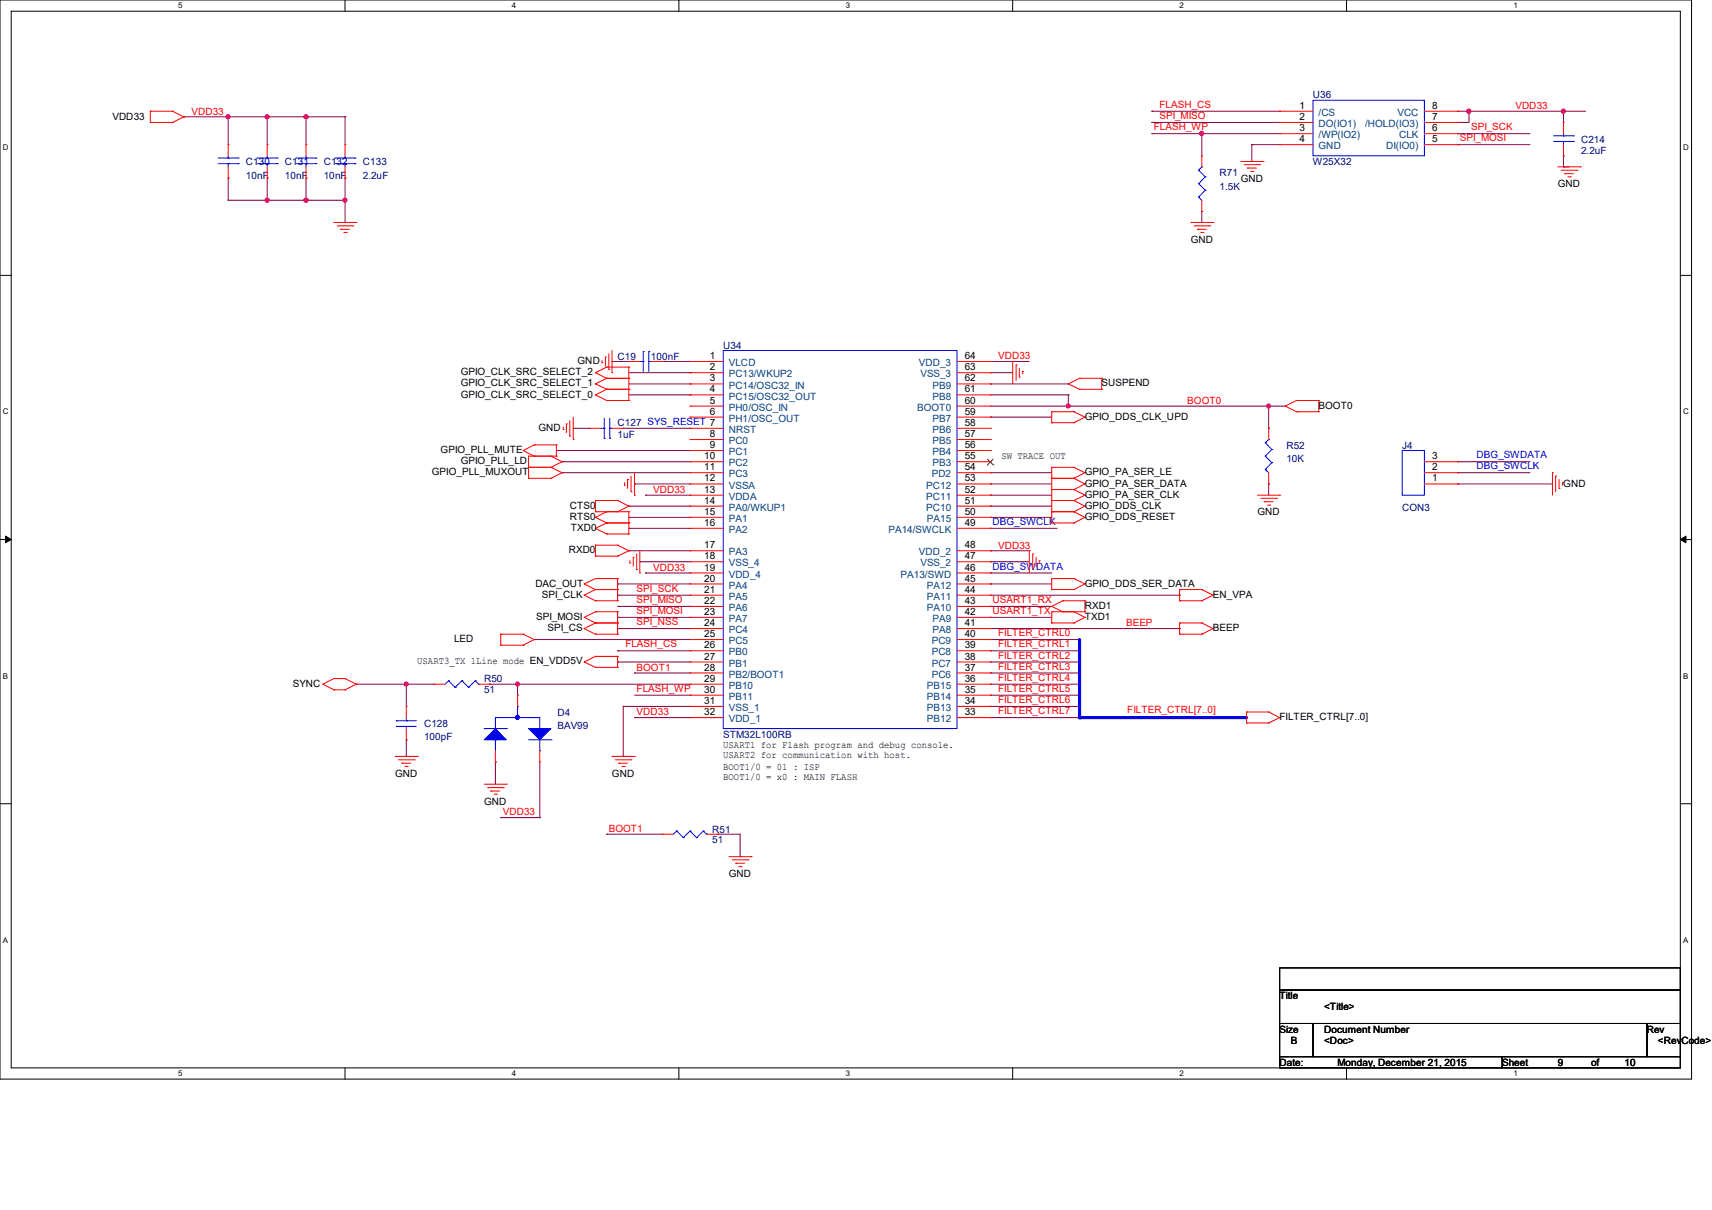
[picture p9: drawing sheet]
<svg xmlns="http://www.w3.org/2000/svg" width="297mm" height="210mm" viewBox="0 0 297 210" stroke-linecap="round" stroke-linejoin="round" font-family="sans-serif">
<path d="M0 0h293.5v187.3h-293.5zM1.9 1.9h289.6v183.4h-289.6z" fill="none" stroke="#000" stroke-width=".17"/>
<g fill="#fff">
<path d="M30.9 .2h.8v1.5h-.8z"/>
<path d="M30.9 185.5h.8v1.6h-.8z"/>
</g>
<path d="M59.9 0v1.9M59.9 185.3v2" fill="none" stroke="#000" stroke-width=".17"/>
<g fill="#fff">
<path d="M88.8 .2h.8v1.5h-.8z"/>
<path d="M88.8 185.5h.8v1.6h-.8z"/>
</g>
<path d="M117.8 0v1.9M117.8 185.3v2" fill="none" stroke="#000" stroke-width=".17"/>
<g fill="#fff">
<path d="M146.7 .2h.8v1.5h-.8z"/>
<path d="M146.7 185.5h.8v1.6h-.8z"/>
</g>
<path d="M175.7 0v1.9M175.7 185.3v2" fill="none" stroke="#000" stroke-width=".17"/>
<g fill="#fff">
<path d="M204.6 .2h.8v1.5h-.8z"/>
<path d="M204.6 185.5h.8v1.6h-.8z"/>
</g>
<path d="M233.6 0v1.9M233.6 185.3v2" fill="none" stroke="#000" stroke-width=".17"/>
<g fill="#fff">
<path d="M262.6 .2h.7v1.5h-.7z"/>
<path d="M262.6 185.5h.7v1.6h-.7z"/>
<path d="M.5 24.8h1v1.6h-1z"/>
<path d="M292 24.8h1v1.6h-1z"/>
<path d="M.5 70.7h1v1.5h-1z"/>
<path d="M292 70.7h1v1.5h-1z"/>
</g>
<path d="M0 47.8h1.9M291.5 47.8h2" fill="none" stroke="#000" stroke-width=".17"/>
<g fill="#fff">
<path d="M.5 116.5h.9v1.6h-.9z"/>
<path d="M292 116.5h.9v1.6h-.9z"/>
</g>
<path d="M0 93.6h1.9M291.5 93.6h2" fill="none" stroke="#000" stroke-width=".17"/>
<path d="M1 93l.9 .6-.9 .6zM291.5 93.6l1-.6v1.2z" fill="#000" stroke="#000" stroke-width=".17"/>
<g fill="#fff">
<path d="M.5 162.4h.9v1.5h-.9z"/>
<path d="M292 162.4h.9v1.5h-.9z"/>
</g>
<path d="M0 139.5h1.9M291.5 139.5h2" fill="none" stroke="#000" stroke-width=".17"/>
<g fill="none" stroke="#800040" stroke-width=".17">
<path d="M31.9 20.3h.1M31.9 20.3h28M39.6 20.3h.1M39.6 30.9h.1M39.6 34.8h.1M39.6 34.8h20.3M39.6 20.3v4.8M39.6 30.9v3.9M46.4 20.3h.1M46.4 30.9h.1M46.4 34.8h.1M46.4 20.3v4.8"/>
<path d="M46.4 30.9v3.9M53.1 20.3h.1M53.1 34.8h.1M53.1 30.9h.1M53.1 20.3v4.8M53.1 30.9v3.9M59.9 20.3h.1M59.9 30.9h.1M59.9 34.8h.1M59.9 20.3v4.8M59.9 30.9v7.7M96.5 78.2h.1"/>
<path d="M96.5 78.2h23.2M99.4 74.3h.1M99.4 74.3h2.9M106.2 62.7h.1M106.2 62.7h2.9M108.1 74.3h.1M108.1 74.3h11.6M114.9 62.7h.1M114.9 62.7h4.8M171.8 62.7h.1M171.8 64.7h.1M171.8 72.4h.1"/>
<path d="M171.8 62.7h6.8M171.8 70.5h13.5M171.8 64.7h3.9M171.8 68.5h13.5M171.8 72.4h10.7M185.3 70.5h.1M185.3 68.5h.1M109.1 89.8h.1M109.1 91.7h.1M109.1 95.6h.1M109.1 87.8h.1M109.1 95.6h10.6"/>
<path d="M109.1 91.7h10.6M109.1 89.8h10.6M109.1 87.8h10.6M110.1 84h.1M110.1 84h9.6M111 97.5h.1M111 97.5h8.7M112 99.4h.1M112 85.9h.1M112 99.4h7.7M112 85.9h7.7M171.8 95.6h.1"/>
<path d="M171.8 97.5h.1M171.8 91.7h.1M171.8 99.4h.1M171.8 82h.1M171.8 84h.1M171.8 85.9h.1M171.8 87.8h.1M171.8 89.8h.1M171.8 82h10.7M171.8 84h10.7M171.8 95.6h6.8M171.8 99.4h10.7"/>
<path d="M171.8 97.5h6.8M171.8 85.9h10.7M171.8 91.7h11.6M171.8 89.8h10.7M171.8 87.8h10.7M252.9 82h.1M252.9 80.1h.1M252.9 84h.1M252.9 82h12.5M252.9 80.1h12.5M252.9 84h16.4M61.8 118.7h.1"/>
<path d="M61.8 118.7h13.5M70.5 118.7h.1M70.5 118.7v3.9M85 118.7h.1M85 118.7h34.7M89.8 118.7h.1M89.8 118.7v1.9M107.1 101.3h.1M107.1 103.3h.1M107.1 107.1h.1M107.1 109.1h.1M107.1 107.1h12.6"/>
<path d="M107.1 101.3h12.6M107.1 103.3h12.6M107.1 109.1h12.6M110.1 116.8h.1M110.1 116.8h9.6M171.8 107.1h.1M171.8 105.2h.1M171.8 101.3h.1M171.8 111h.1M171.8 112.9h.1M171.8 116.8h.1M171.8 114.9h.1"/>
<path d="M171.8 118.7h.1M171.8 116.8h15.5M171.8 107.1h10.7M171.8 105.2h10.7M171.8 118.7h15.5M171.8 101.3h10.7M171.8 111h15.5M171.8 112.9h15.5M171.8 114.9h15.5M70.5 128.4h.1M70.5 128.4v2.9M110.1 124.5h.1"/>
<path d="M110.1 124.5h9.6M171.8 124.5h.1M171.8 122.6h.1M171.8 120.6h.1M171.8 124.5h15.5M171.8 122.6h15.5M171.8 120.6h15.5"/>
</g>
<g fill="#f0f" stroke="#f0f" stroke-width=".17">
<circle cx="46.3" cy="20.3" r=".36"/>
<circle cx="53.1" cy="20.3" r=".37"/>
<circle cx="59.8" cy="34.7" r=".36"/>
<circle cx="53.1" cy="34.7" r=".37"/>
<circle cx="39.6" cy="20.3" r=".36"/>
<circle cx="46.3" cy="34.7" r=".36"/>
<circle cx="185.3" cy="70.5" r=".36"/>
<circle cx="70.5" cy="118.7" r=".36"/>
<circle cx="89.8" cy="118.7" r=".36"/>
</g>
<path d="M187.3 124.5h28.9" fill="none" stroke="#00f" stroke-width=".55"/>
<circle cx="187.3" cy="124.5" r=".28" fill="#00f"/>
<path d="M187.3 111v13.5" fill="none" stroke="#00f" stroke-width=".55"/>
<circle cx="187.3" cy="124.5" r=".28" fill="#00f"/>
<g fill="none" stroke="#800040" stroke-width=".17">
<path d="M199.8 19.3h.1M199.8 19.3h22.2M252.9 19.3h.1M252.9 19.3h22.2M254.8 19.3h.1M254.8 19.3v2h-1.9M271.2 19.3h.1M271.2 19.3v2M199.8 21.3h.1M199.8 23.2h.1M199.8 21.3h22.2M199.8 23.2h22.2"/>
<path d="M208.5 23.2h.1M208.5 36.7h.1M208.5 23.2v3.9M208.5 36.7v1.9M217.2 25.1h.1M217.2 25.1h4.8M217.2 25.1v2.9M252.9 23.2h.1M252.9 21.3h.1M252.9 25.1h.1M252.9 25.1h12.5M252.9 23.2h12.5"/>
<path d="M271.2 27.1h.1M271.2 29h.1M271.2 27.1v1.9M271.2 29h1M109.1 64.7h10.6M109.1 66.6h10.6M109.1 68.5h10.6M119.7 64.7h.1M119.7 66.6h.1M119.7 68.5h.1M171.8 66.6h.1M171.8 66.6h13.5"/>
<path d="M185.3 70.5h.1M185.3 70.5h37.7M185.3 68.5v2M220.1 74.3h.1M220.1 70.5h.1M220.1 70.5v3.8M223 70.5h.1M97.5 82h.1M97.5 80.1h.1M97.5 82h22.2M97.5 80.1h22.2M220.1 84h.1"/>
<path d="M220.1 84v1.9M92.7 111h.1M92.7 111h27M107.1 114.9h.1M107.1 112.9h.1M107.1 114.9h12.6M107.1 105.2h12.6M107.1 112.9h12.6M119.7 105.2h.1M171.8 103.3h32.8M171.8 109.1h32.8M204.6 103.3h.1"/>
<path d="M204.6 109.1h.1M85.9 132.2h.1M85.9 132.2v3.9M93.6 132.2v9.7M108.1 122.6h.1M108.1 131.3h.1M108.1 122.6h11.6M108.1 122.6v8.7M110.1 120.6h9.6M119.7 120.6h.1M86.9 141.9h.1M86.9 141.9h6.7"/>
<path d="M93.6 141.9h.1M105.2 144.8h.1M105.2 144.8h9.7M124.5 144.8h.1M124.5 144.8h3.9v3.9M128.4 148.7h.1"/>
</g>
<g fill="#f0f" stroke="#f0f" stroke-width=".17">
<circle cx="220.1" cy="70.5" r=".36"/>
<circle cx="208.5" cy="23.2" r=".37"/>
<circle cx="271.2" cy="19.3" r=".37"/>
<circle cx="254.8" cy="19.3" r=".38"/>
<circle cx="46.3" cy="20.3" r=".36"/>
<circle cx="53.1" cy="20.3" r=".37"/>
<circle cx="59.8" cy="34.7" r=".36"/>
<circle cx="53.1" cy="34.7" r=".37"/>
<circle cx="39.6" cy="20.3" r=".36"/>
<circle cx="46.3" cy="34.7" r=".36"/>
<circle cx="185.3" cy="70.5" r=".36"/>
<circle cx="70.5" cy="118.7" r=".36"/>
<circle cx="89.8" cy="118.7" r=".36"/>
</g>
<g fill="none" stroke="#f00" stroke-width=".17">
<path d="M26.1 19.3h.1M26.1 19.3h3.8M26.1 19.3v2M29.9 19.3h.1M29.9 19.3l2 1M222 19.3h.1M222 19.3h5.8M247.1 19.3h5.8M252.9 19.3h.1M26.1 21.3h.1M26.1 21.3h3.8M29.9 21.3h.1"/>
<path d="M31.9 20.3h.1M31.9 20.3l-2 1M39.6 25.1h.1M39.6 30.9h.1M39.6 25.1v2M39.6 29v1.9M46.4 25.1h.1M46.4 30.9h.1M46.4 25.1v2M46.4 29v1.9M53.1 25.1h.1M53.1 30.9h.1"/>
<path d="M53.1 25.1v2M53.1 29v1.9M57.9 38.6h3.9M58.5 39.2h2.7M59.1 39.8h.1M59.1 39.8h1.5M59.9 25.1h.1M59.9 30.9h.1M59.9 25.1v2M59.9 29v1.9M61.2 39.2h.1M61.8 38.6h.1"/>
<path d="M206.6 38.6h3.8M207.1 39.2h2.7M207.7 39.8h.1M207.7 39.8h1.6M208.5 36.7h.1M208.5 27.1h.1M208.5 27.1v1.9M208.5 34.8v1.9M209.8 39.2h.1M210.4 38.6h.1M215.3 28h3.8M215.8 28.6h2.7"/>
<path d="M216.4 29.2h.1M216.4 29.2h1.6M217 29.8h.4M217.4 29.8h.1M218.5 28.6h.1M219.1 28h.1M222 23.2h.1M222 21.3h.1M222 25.1h.1M222 21.3h5.8M222 23.2h5.8M222 25.1h5.8"/>
<path d="M247.1 21.3h5.8M247.1 23.2h5.8M247.1 25.1h5.8M252.9 25.1h.1M252.9 23.2h.1M252.9 21.3h.1M270.3 29h3.9M270.8 29.5h2.8M271.2 21.3h.1M271.2 27.1h.1M271.2 21.3v1.9M271.2 25.1v2"/>
<path d="M271.4 30.1h.1M271.4 30.1h1.6M272 30.7h.4M272.4 30.7h.1M273.6 29.5h.1M274.2 29h.1M59.6 40.3h.5M60.1 40.3h.1M208.3 40.3h.4M208.7 40.3h.1M90.8 78.2h.1M90.8 78.2l1.9 1"/>
<path d="M91.7 79.2h.1M91.7 79.2h4.8M91.7 79.2v3.8M92.7 79.2h.1M92.7 77.2h.1M92.7 77.2l-1.9 1M92.7 77.2h3.8M95.6 79.2h.1M95.6 79.2l1.9 .9M96.5 77.2h.1M96.5 79.2h.1M96.5 77.2v2"/>
<path d="M97.7 74.5h.1M97.7 74.1v.4M98.3 73.6h.1M98.3 73.6v1.5M98.8 75.7h.1M98.8 73v2.7M99.4 76.3h.1M99.4 72.4v3.9M102.3 74.3h.1M102.3 74.3h2M103.3 68.5h.1M103.3 66.6h.1"/>
<path d="M103.3 64.7h.1M103.3 68.5l1.9 1M103.3 66.6l1.9 1M103.3 64.7l1.9 1M104.4 62.9h.1M104.4 62.6v.3M105 62h.1M105 62v1.5M105.2 67.6h.1M105.2 69.5h.1M105.2 65.7h.1M105.2 63.7h.1"/>
<path d="M105.2 69.5h3.9M105.2 67.6h3.9M105.2 67.6l-1.9 .9M105.2 65.7h3.9M105.2 65.7l-1.9 .9M105.2 63.7l-1.9 1M105.2 63.7h3.9M105.6 64.1h.1M105.6 61.4v2.7M106.2 64.7h.1M106.2 60.8v3.9M106.2 74.3h1.9"/>
<path d="M108.1 74.3h.1M109.1 69.5h.1M109.1 67.6h.1M109.1 65.7h.1M109.1 63.7h.1M109.1 62.7h.1M109.1 63.7v5.8M109.1 62.7h1.9M112.9 62.7h2M114.9 62.7h.1M119.7 62.7h.1M119.7 64.7h.1"/>
<path d="M119.7 66.6h.1M119.7 68.5h.1M119.7 70.5h.1M119.7 72.4h.1M119.7 74.3h.1M119.7 76.3h.1M119.7 78.2h.1M119.7 62.7h5.8M119.7 64.7h5.8M119.7 66.6h5.8M119.7 68.5h5.8M119.7 70.5h5.8"/>
<path d="M119.7 72.4h5.8M119.7 74.3h5.8M119.7 76.3h5.8M119.7 78.2h5.8M166 62.7h5.8M166 64.7h5.8M166 66.6h5.8M166 68.5h5.8M166 70.5h5.8M166 72.4h5.8M166 74.3h5.8M166 76.3h5.8"/>
<path d="M166 78.2h5.8M171.8 78.2h.1M171.8 76.3h.1M171.8 74.3h.1M171.8 72.4h.1M171.8 70.5h.1M171.8 68.5h.1M171.8 66.6h.1M171.8 64.7h.1M171.8 62.7h.1M175.7 62.7h.1M175.7 62.7v3.9"/>
<path d="M176.3 63.3h.1M176.3 63.3v2.7M176.8 65.4h.1M176.8 63.9v1.5M177.4 64.5h.1M177.4 64.5v.4M182.5 71.5h.1M182.5 73.4h.1M182.5 71.5v1.9M182.5 73.4h3.8M182.5 71.5h3.8M185.3 66.6h.1"/>
<path d="M185.3 66.6l2 1M186.3 73.4h.1M186.3 71.5h.1M186.3 71.5l1.9 .9M187.3 67.6h.1M187.3 65.7h.1M187.3 67.6h3.8M187.3 65.7h3.8M187.3 65.7l-2 .9M188.2 72.4h.1M188.2 72.4l-1.9 1M191.1 65.7h.1"/>
<path d="M191.1 67.6h.1M191.1 65.7v1.9M220.1 74.3h.1M220.1 74.3v2M223 70.5h.1M223 70.5l1.9 1M224.9 71.5h.1M224.9 69.5h.1M224.9 71.5h3.9M224.9 69.5l-1.9 1M224.9 69.5h3.9M228.8 69.5h.1"/>
<path d="M228.8 71.5h.1M228.8 69.5v2M91.7 83h.1M91.7 81.1h.1M91.7 83h3.9M91.7 81.1h3.9M95.6 81.1h.1M95.6 83h.1M95.6 81.1l1.9 .9M97.5 82h.1M97.5 80.1h.1M97.5 82l-1.9 1"/>
<path d="M97.5 80.1l-1.9 1M103.3 91.7h.1M103.3 96.5h.1M103.3 94.6h.1M103.3 88.8h.1M103.3 86.9h.1M103.3 89.8h.1M103.3 91.7l1.9 1M103.3 94.6h3.8M103.3 96.5h3.8M103.3 86.9v1.9M103.3 94.6v1.9"/>
<path d="M103.3 86.9h3.8M103.3 88.8h5.8M103.3 89.8l1.9 1M105.2 92.7h.1M105.2 90.8h.1M105.2 88.8h.1M105.2 92.7h3.9M105.2 90.8l-1.9 .9M105.2 90.8h3.9M105.2 88.8l-1.9 1M107.1 94.6h.1M107.1 96.5h.1"/>
<path d="M107.1 86.9h.1M107.1 88.8h.1M107.1 94.6l2 1M107.1 86.9l2 .9M108.3 84.2h.1M108.3 83.8v.4M108.9 83.2h.1M108.9 83.2v1.6M109.1 90.8h.1M109.1 92.7h.1M109.1 95.6h.1M109.1 87.8h.1"/>
<path d="M109.1 88.8h.1M109.1 88.8v3.9M109.1 95.6l-2 .9M109.1 87.8l-2 1M109.3 97.7h.1M109.3 97.3v.4M109.5 85.3h.1M109.5 82.6v2.7M109.9 96.7h.1M109.9 96.7v1.6M110.1 85.9h.1M110.1 82v3.9"/>
<path d="M110.4 98.8h.1M110.4 96.1v2.7M111 99.4h.1M111 95.6v3.8M119.7 80.1h.1M119.7 82h.1M119.7 84h.1M119.7 85.9h.1M119.7 87.8h.1M119.7 89.8h.1M119.7 91.7h.1M119.7 95.6h.1"/>
<path d="M119.7 97.5h.1M119.7 99.4h.1M119.7 85.9h5.8M119.7 80.1h5.8M119.7 82h5.8M119.7 84h5.8M119.7 87.8h5.8M119.7 89.8h5.8M119.7 91.7h5.8M119.7 95.6h5.8M119.7 97.5h5.8M119.7 99.4h5.8"/>
<path d="M166 85.9h5.8M166 80.1h5.8M166 82h5.8M166 84h5.8M166 87.8h5.8M166 89.8h5.8M166 91.7h5.8M166 95.6h5.8M166 97.5h5.8M166 99.4h5.8M171.8 99.4h.1M171.8 97.5h.1"/>
<path d="M171.8 95.6h.1M171.8 91.7h.1M171.8 89.8h.1M171.8 87.8h.1M171.8 85.9h.1M171.8 84h.1M171.8 82h.1M171.8 80.1h.1M178.6 95.6h.1M178.6 95.6v3.8M179.2 96.1h.1M179.2 96.1v2.7"/>
<path d="M179.7 98.3h.1M179.7 96.7v1.6M180.3 97.3h.1M180.3 97.3v.4M182.5 85h.1M182.5 86.9h.1M182.5 83h.1M182.5 81.1h.1M182.5 88.8h.1M182.5 90.8h.1M182.5 90.8h3.8M182.5 86.9h3.8"/>
<path d="M182.5 88.8h3.8M182.5 81.1v9.7M182.5 85h3.8M182.5 83h3.8M182.5 81.1h3.8M186.3 86.9h.1M186.3 85h.1M186.3 83h.1M186.3 81.1h.1M186.3 90.8h.1M186.3 88.8h.1M186.3 85l1.9 .9"/>
<path d="M186.3 83l1.9 1M186.3 81.1l1.9 .9M186.3 88.8l1.9 1M186.3 86.9l1.9 .9M188.2 85.9h.1M188.2 84h.1M188.2 82h.1M188.2 89.8h.1M188.2 87.8h.1M188.2 85.9l-1.9 1M188.2 84l-1.9 1M188.2 82l-1.9 1"/>
<path d="M188.2 89.8l-1.9 1M188.2 87.8l-1.9 1M218.1 85.9h3.9M218.7 86.5h2.7M219.3 87.1h.1M219.3 87.1h1.6M219.9 87.7h.4M220.1 84h.1M220.1 82v2M220.3 87.7h.1M221.4 86.5h.1M222 85.9h.1"/>
<path d="M247.1 80.1h5.8M247.1 82h5.8M247.1 84h5.8M252.9 84h.1M252.9 82h.1M252.9 80.1h.1M269.3 82h.1M269.3 82v3.9M269.9 82.6h.1M269.9 82.6v2.7M270.5 84.8h.1M270.5 83.2v1.6"/>
<path d="M271.1 83.8h.1M271.1 83.8v.4M56 118.7h.1M56 118.7l1.9 1M57.9 117.8h.1M57.9 119.7h.1M57.9 117.8l-1.9 .9M57.9 117.8h2M57.9 119.7h2M59.9 117.8h.1M59.9 119.7h.1M59.9 117.8l1.9 .9"/>
<path d="M61.8 118.7h.1M61.8 118.7l-1.9 1M75.3 118.7h.1M75.3 118.7h1.9M83 118.7h2M85 118.7h.1M86.9 112h.1M86.9 110.1h.1M86.9 110.1h3.9M86.9 112h3.9M86.9 110.1v1.9M90.8 110.1h.1"/>
<path d="M90.8 112h.1M90.8 110.1l1.9 .9M92.7 111h.1M92.7 111l-1.9 1M101.3 101.3h.1M101.3 103.3h.1M101.3 107.1h.1M101.3 109.1h.1M101.3 114.9h.1M101.3 101.3l2 1M101.3 103.3l2 1M101.3 107.1l2 1"/>
<path d="M101.3 109.1l2 1M101.3 114.9l2 .9M103.3 102.3h.1M103.3 100.4h.1M103.3 104.3h.1M103.3 108.1h.1M103.3 106.2h.1M103.3 110.1h.1M103.3 115.8h.1M103.3 113.9h.1M103.3 106.2h3.8M103.3 108.1h3.8"/>
<path d="M103.3 104.3h3.8M103.3 102.3h3.8M103.3 100.4l-2 .9M103.3 100.4h3.8M103.3 102.3l-2 1M103.3 106.2l-2 .9M103.3 110.1h3.8M103.3 108.1l-2 1M103.3 115.8h3.8M103.3 113.9l-2 1M103.3 113.9h3.8M107.1 100.4h.1"/>
<path d="M107.1 102.3h.1M107.1 104.3h.1M107.1 106.2h.1M107.1 108.1h.1M107.1 110.1h.1M107.1 113.9h.1M107.1 115.8h.1M107.1 100.4v3.9M107.1 106.2v3.9M107.1 113.9v1.9M119.7 101.3h.1M119.7 103.3h.1"/>
<path d="M119.7 105.2h.1M119.7 107.1h.1M119.7 109.1h.1M119.7 111h.1M119.7 112.9h.1M119.7 114.9h.1M119.7 116.8h.1M119.7 118.7h.1M119.7 118.7h5.8M119.7 101.3h5.8M119.7 103.3h5.8M119.7 105.2h5.8"/>
<path d="M119.7 107.1h5.8M119.7 109.1h5.8M119.7 111h5.8M119.7 112.9h5.8M119.7 114.9h5.8M119.7 116.8h5.8M166 118.7h5.8M166 101.3h5.8M166 103.3h5.8M166 105.2h5.8M166 107.1h5.8M166 109.1h5.8"/>
<path d="M166 111h5.8M166 112.9h5.8M166 114.9h5.8M166 116.8h5.8M171.8 118.7h.1M171.8 116.8h.1M171.8 114.9h.1M171.8 112.9h.1M171.8 111h.1M171.8 109.1h.1M171.8 107.1h.1M171.8 105.2h.1"/>
<path d="M171.8 103.3h.1M171.8 101.3h.1M182.5 108.1h.1M182.5 106.2h.1M182.5 105.2h.1M182.5 100.4h.1M182.5 102.3h.1M182.5 106.2h5.7M182.5 108.1h3.8M182.5 100.4v1.9M182.5 106.2v1.9M182.5 105.2l1.9 1"/>
<path d="M182.5 102.3h3.8M182.5 100.4h3.8M184.4 106.2h.1M184.4 104.3h.1M184.4 104.3l-1.9 .9M184.4 104.3h3.8M186.3 106.2h.1M186.3 108.1h.1M186.3 102.3h.1M186.3 100.4h.1M186.3 106.2l1.9 .9M186.3 100.4l1.9 .9"/>
<path d="M188.2 107.1h.1M188.2 104.3h.1M188.2 106.2h.1M188.2 101.3h.1M188.2 107.1l-1.9 1M188.2 104.3v1.9M188.2 101.3l-1.9 1M204.6 104.3h.1M204.6 102.3h.1M204.6 110.1h.1M204.6 108.1h.1M204.6 108.1h3.9"/>
<path d="M204.6 104.3h3.9M204.6 102.3h3.9M204.6 110.1h3.9M204.6 102.3v2M204.6 108.1v2M208.5 102.3h.1M208.5 104.3h.1M208.5 108.1h.1M208.5 110.1h.1M208.5 102.3l1.9 1M208.5 108.1l1.9 1M210.4 103.3h.1"/>
<path d="M210.4 109.1h.1M210.4 103.3l-1.9 1M210.4 109.1l-1.9 1M68.5 131.3h3.9M69.1 131.9h2.7M69.7 132.5h.1M69.7 132.5h1.5M70.3 133h.4M70.5 128.4h.1M70.5 122.6h.1M70.5 122.6v1.9M70.5 126.4v2"/>
<path d="M70.7 133h.1M71.8 131.9h.1M72.4 131.3h.1M84 136.1h3.8M84.6 136.7h2.7M85.1 137.3h.1M85.1 137.3h1.6M85.7 137.8h.4M85.9 132.2h.1M85.9 130.3v1.9M86.1 137.8h.1M87.3 136.7h.1"/>
<path d="M87.8 136.1h.1M89.8 120.6h.1M89.8 120.6v2M93.6 132.2h.1M93.6 130.3v1.9M106.2 131.3h3.9M106.8 131.9h2.7M107.4 132.5h.1M107.4 132.5h1.5M107.9 133h.4M108.3 133h.1M109.5 131.9h.1"/>
<path d="M110.1 131.3h.1M119.7 120.6h.1M119.7 122.6h.1M119.7 124.5h.1M119.7 120.6h5.8M119.7 122.6h5.8M119.7 124.5h5.8M166 120.6h5.8M166 122.6h5.8M166 124.5h5.8M171.8 124.5h.1M171.8 122.6h.1"/>
<path d="M171.8 120.6h.1M216.2 125.5h.1M216.2 123.6h.1M216.2 123.6h3.9M216.2 125.5h3.9M216.2 123.6v1.9M220.1 123.6h.1M220.1 125.5h.1M220.1 123.6l1.9 .9M222 124.5h.1M222 124.5l-1.9 1M114.9 144.8h.1"/>
<path d="M114.9 144.8h1.9M122.6 144.8h1.9M124.5 144.8h.1M126.4 148.7h3.9M127 149.2h2.8M127.6 149.8h.1M127.6 149.8h1.6M128.2 150.4h.4M128.6 150.4h.1M129.8 149.2h.1M130.3 148.7h.1"/>
</g>
<path d="M222 168h69.5v3.8h-69.5zM222 171.8h69.5v5.8h-69.5zM222 177.6h5.8v5.8h-5.8zM227.8 177.6h57.9v5.8h-57.9zM285.7 177.6h5.8v5.8h-5.8zM222 183.4h38.6v1.9h-38.6zM260.6 183.4h30.9v1.9h-30.9z" fill="none" stroke="#000" stroke-width=".17"/>
<g fill="none" stroke="#00f" stroke-width=".17">
<path d="M227.8 17.4h19.3v9.7h-19.3zM37.8 28.4h3.5M37.8 27.4h3.5M39.6 27.4h.1M39.6 28.4h.1M39.6 27.1v.3M39.6 28.4v.6M41.3 28.4h.1M41.3 27.4h.1M44.6 28.4h3.5M44.6 27.4h3.5M46.4 27.4h.1"/>
<path d="M46.4 28.4h.1M46.4 27.1v.3M46.4 28.4v.6M48.1 28.4h.1M48.1 27.4h.1M51.4 28.4h3.4M51.4 27.4h3.4M53.1 27.4h.1M53.1 28.4h.1M53.1 27.1v.3M53.1 28.4v.6M54.8 28.4h.1"/>
<path d="M54.8 27.4h.1M58.1 28.4h3.5M58.1 27.4h3.5M59.9 27.4h.1M59.9 28.4h.1M59.9 27.1v.3M59.9 28.4v.6M61.6 28.4h.1M61.6 27.4h.1M207.9 34.2h.1M207.9 31.9h.1M207.9 29.5h.1"/>
<path d="M207.9 34.2l.6 .6M207.9 31.9l1.2 1.1M207.9 29.5l1.2 1.2M208.5 29h.1M208.5 29l-.6 .5M209.1 33h.1M209.1 30.7h.1M209.1 33l-1.2 1.2M209.1 30.7l-1.2 1.2M269.5 24.6h3.5M269.5 23.6h3.5M271.2 23.6h.1"/>
<path d="M271.2 24.6h.1M271.2 23.2v.4M271.2 24.6v.5M273 24.6h.1M273 23.6h.1M104.3 74.3h.5M104.8 76.1h.1M104.8 74.3h.1M104.8 72.6v3.5M105.8 74.3h.1M105.8 76.1h.1M105.8 74.3h.4"/>
<path d="M105.8 72.6v3.5M111 62.7h.6M111.6 61h.1M111.6 62.7h.1M111.6 61v3.5M112.6 62.7h.1M112.6 61h.1M112.6 62.7h.3M112.6 61v3.5M125.5 60.8h40.5v65.6h-40.5zM219.5 79.2h.1M219.5 76.8h.1"/>
<path d="M219.5 79.2l1.1 1.1M219.5 76.8l1.1 1.2M220.1 76.3h.1M220.1 76.3l-.6 .5M220.6 78h.1M220.6 78l-1.1 1.2M243.2 78.2h3.9v7.7h-3.9zM219.5 81.5h.1M219.5 81.5l.6 .5M220.6 80.3h.1M220.6 80.3l-1.1 1.2M77.8 118.2h.1"/>
<path d="M77.8 118.2l-.6 .5M77.8 118.2l1.2 1.1M79 119.3h.1M80.1 118.2h.1M80.1 118.2l-1.1 1.1M80.1 118.2l1.2 1.1M81.3 119.3h.1M82.5 118.2h.1M82.5 118.2l-1.2 1.1M82.5 118.2l.5 .5M83 118.7h.1M68.7 125.1h.1"/>
<path d="M68.7 126.1h.1M68.7 125.1h3.5M68.7 126.1h3.5M70.5 126.1h.1M70.5 125.1h.1M70.5 124.5v.6M70.5 126.1v.3M84 126.4h3.8M85.9 128.4h.1M85.9 124.5h.1M85.9 124.5v1.9M85.9 128.4v1.9"/>
<path d="M85.9 124.5h7.7v1.9M87.8 126.4h.1M89.8 124.5h.1M89.8 122.6h.1M89.8 122.6v1.9M91.7 124.5h.1M91.7 128.4h3.9M93.6 126.4h.1M93.6 130.3h.1M93.6 128.4v1.9M95.6 128.4h.1M117.4 144.2h.1"/>
<path d="M117.4 144.2l-.6 .6M117.4 144.2l1.1 1.2M118.5 145.4h.1M119.7 144.2h.1M119.7 144.2l-1.2 1.2M119.7 144.2l1.2 1.2M120.9 145.4h.1M122 144.2h.1M122 144.2l-1.1 1.2M122 144.2l.6 .6M122.6 144.8h.1"/>
</g>
<path d="M171.3 79.6l1 1.1M172.3 79.6l-1 1.1M171.3 80.7h.1M172.3 80.7h.1" fill="none" stroke="#804000" stroke-width=".17"/>
<g fill="#00f" stroke="#00f" stroke-width=".17">
<path d="M85.9 126.4l1.9 2h-3.8z" fill-rule="evenodd"/>
<path d="M91.7 126.4h3.9l-2 2z" fill-rule="evenodd"/>
<circle cx="89.8" cy="124.5" r=".37"/>
</g>
<g font-size="1.7" fill="#000080">
<text x="227.8" y="17.1">U36</text>
<text x="42.7" y="28.7">C130</text>
<text x="49.4" y="28.7">C131</text>
<text x="56.2" y="28.7">C132</text>
<text x="62.9" y="28.7">C133</text>
<text x="227.8" y="28.7">W25X32</text>
<text x="274.3" y="24.8">C214</text>
<text x="274.3" y="26.7">2.2uF</text>
<text x="42.7" y="31">10nF</text>
<text x="49.4" y="31">10nF</text>
<text x="56.2" y="31">10nF</text>
<text x="62.9" y="31">2.2uF</text>
<text x="211.6" y="30.6">R71</text>
<text x="211.6" y="32.9">1.5K</text>
<text x="107.1" y="62.4">C19</text>
<text x="112.9" y="62.4">100nF</text>
<text x="125.5" y="60.5">U34</text>
<text x="107.1" y="74">C127 SYS_RESET 7</text>
<text x="107.1" y="75.9">1uF</text>
<text x="223.2" y="77.9">R52</text>
<text x="243.2" y="77.9">J4</text>
<text x="223.2" y="80.2">10K</text>
<text x="243.2" y="88.7">CON3</text>
<text x="84" y="118.4">R50</text>
<text x="84" y="120.4">51</text>
<text x="96.7" y="124.2">D4</text>
<text x="73.6" y="126.2">C128</text>
<text x="73.6" y="128.4">100pF</text>
<text x="96.7" y="126.5">BAV99</text>
<text x="125.5" y="128.1">STM32L100RB</text>
<text x="123.6" y="144.5">R51</text>
<text x="123.6" y="146.4">51</text>
</g>
<g font-size="1.7">
<text x="19.5" y="20.7">VDD33</text>
<text x="225.4" y="18.9">1</text>
<text x="225.4" y="22.8">3</text>
<text x="225.4" y="20.8">2</text>
<text x="248.4" y="22.8">6</text>
<text x="248.4" y="20.8">7</text>
<text x="248.4" y="18.9">8</text>
<text x="225.4" y="24.7">4</text>
<text x="248.4" y="24.7">5</text>
<text x="215.2" y="31.5">GND</text>
<text x="270.2" y="32.5">GND</text>
<text x="206.6" y="42.2">GND</text>
<text x="79.9" y="65.2">GPIO_CLK_SRC_SELECT_2</text>
<text x="100.2" y="63.2">GND</text>
<text x="123.1" y="62.3">1</text>
<text x="123.1" y="64.3">2</text>
<text x="167.4" y="64.3">63</text>
<text x="167.4" y="62.3">64</text>
<text x="79.9" y="69">GPIO_CLK_SRC_SELECT_0</text>
<text x="79.9" y="67.1">GPIO_CLK_SRC_SELECT_1</text>
<text x="123.1" y="66.2">3</text>
<text x="123.1" y="68.1">4</text>
<text x="123.1" y="70.1">5</text>
<text x="123.1" y="72">6</text>
<text x="167.4" y="72">59</text>
<text x="167.4" y="70.1">60</text>
<text x="167.4" y="68.1">61</text>
<text x="167.4" y="66.2">62</text>
<text x="191.1" y="67.1">SUSPEND</text>
<text x="228.7" y="70.9">BOOT0</text>
<text x="93.4" y="74.8">GND</text>
<text x="123.1" y="75.9">8</text>
<text x="123.1" y="77.8">9</text>
<text x="167.4" y="77.8">56</text>
<text x="167.4" y="75.9">57</text>
<text x="167.4" y="73.9">58</text>
<text x="188.2" y="72.9">GPIO_DDS_CLK_UPD</text>
<text x="74.9" y="82.5">GPIO_PLL_MUXOUT</text>
<text x="76.4" y="78.7">GPIO_PLL_MUTE</text>
<text x="79.9" y="80.6">GPIO_PLL_LD</text>
<text x="122.2" y="79.7">10</text>
<text x="122.2" y="81.6">11</text>
<text x="122.2" y="83.6">12</text>
<text x="167.4" y="83.6">53</text>
<text x="167.4" y="81.6">54</text>
<text x="167.4" y="79.7">55</text>
<text x="173.7" y="79.6">SW TRACE OUT</text>
<text x="188.2" y="82.5">GPIO_PA_SER_LE</text>
<text x="248.4" y="83.6">1</text>
<text x="248.4" y="81.6">2</text>
<text x="248.4" y="79.7">3</text>
<text x="98.8" y="88.3">CTS0</text>
<text x="122.2" y="85.5">13</text>
<text x="122.2" y="87.4">14</text>
<text x="122.2" y="89.4">15</text>
<text x="167.4" y="89.4">50</text>
<text x="167.4" y="87.4">51</text>
<text x="167.4" y="85.5">52</text>
<text x="188.2" y="86.4">GPIO_PA_SER_CLK</text>
<text x="188.2" y="84.5">GPIO_PA_SER_DATA</text>
<text x="188.2" y="88.3">GPIO_DDS_CLK</text>
<text x="218.1" y="89.5">GND</text>
<text x="271.2" y="84.5">GND</text>
<text x="98.8" y="90.2">RTS0</text>
<text x="99.1" y="92.2">TXD0</text>
<text x="122.2" y="91.3">16</text>
<text x="122.2" y="95.2">17</text>
<text x="167.4" y="95.2">48</text>
<text x="167.4" y="91.3">49</text>
<text x="188.2" y="90.2">GPIO_DDS_RESET</text>
<text x="92.9" y="101.8">DAC_OUT</text>
<text x="98.7" y="96">RXD0</text>
<text x="122.2" y="97.1">18</text>
<text x="122.2" y="99">19</text>
<text x="122.2" y="100.9">20</text>
<text x="167.4" y="100.9">45</text>
<text x="167.4" y="99">46</text>
<text x="167.4" y="97.1">47</text>
<text x="188.2" y="101.8">GPIO_DDS_SER_DATA</text>
<text x="93" y="107.6">SPI_MOSI</text>
<text x="94" y="103.8">SPI_CLK</text>
<text x="122.2" y="102.9">21</text>
<text x="122.2" y="104.8">22</text>
<text x="122.2" y="106.7">23</text>
<text x="167.4" y="106.7">42</text>
<text x="167.4" y="104.8">43</text>
<text x="167.4" y="102.9">44</text>
<text x="188.2" y="107.6">TXD1</text>
<text x="188.2" y="105.7">RXD1</text>
<text x="210.4" y="103.8">EN_VPA</text>
<text x="78.8" y="111.5">LED</text>
<text x="95" y="109.5">SPI_CS</text>
<text x="122.2" y="108.7">24</text>
<text x="122.2" y="110.6">25</text>
<text x="122.2" y="112.5">26</text>
<text x="167.4" y="112.5">39</text>
<text x="167.4" y="110.6">40</text>
<text x="167.4" y="108.7">41</text>
<text x="210.4" y="109.5">BEEP</text>
<text x="50.8" y="119.2">SYNC</text>
<text x="72.4" y="115.3">USART3_TX 1Line mode EN_VDD5V</text>
<text x="122.2" y="114.5">27</text>
<text x="122.2" y="116.4">28</text>
<text x="122.2" y="118.3">29</text>
<text x="167.4" y="118.3">36</text>
<text x="167.4" y="116.4">37</text>
<text x="167.4" y="114.5">38</text>
<text x="122.2" y="120.2">30</text>
<text x="122.2" y="122.2">31</text>
<text x="122.2" y="124.1">32</text>
<text x="167.4" y="124.1">33</text>
<text x="167.4" y="122.2">34</text>
<text x="167.4" y="120.2">35</text>
<text x="222" y="125">FILTER_CTRL[7..0]</text>
<text x="125.5" y="129.8">USART1 for Flash program and debug console.</text>
<text x="125.5" y="131.5">USART2 for communication with host.</text>
<text x="68.5" y="134.8">GND</text>
<text x="106.2" y="134.8">GND</text>
<text x="125.5" y="133.6">BOOT1/0 = 01 : ISP</text>
<text x="125.5" y="135.4">BOOT1/0 = x0 : MAIN FLASH</text>
<text x="84" y="139.7">GND</text>
<text x="126.4" y="152.2">GND</text>
<text x="222" y="173.4">Title</text>
<text x="222" y="179.2">Size</text>
<text x="229.7" y="179.2">Document Number</text>
<text x="229.7" y="175.3">&lt;Title&gt;</text>
<text x="285.7" y="179.2">Rev</text>
<text x="222" y="185">Date:</text>
<text x="223.9" y="181.1">B</text>
<text x="229.7" y="181.1">&lt;Doc&gt;</text>
<text x="232.1" y="185">Monday, December 21, 2015</text>
<text x="260.6" y="185">Sheet</text>
<text x="270.2" y="185">9</text>
<text x="276" y="185">of</text>
<text x="281.8" y="185">10</text>
<text x="287.6" y="181.1">&lt;RevCode&gt;</text>
</g>
<g font-size="1.7" fill="#f00">
<text x="33.2" y="19.9">VDD33</text>
<text x="200.2" y="22.6">FLASH_WP</text>
<text x="201.1" y="20.7">SPI_MISO</text>
<text x="201.1" y="18.7">FLASH_CS</text>
<text x="255.2" y="22.6">SPI_SCK</text>
<text x="262.9" y="18.9">VDD33</text>
<text x="253.3" y="24.5">SPI_MOSI</text>
<text x="173.2" y="62.4">VDD33</text>
<text x="206" y="70.1">BOOT0</text>
<text x="113.3" y="85.6">VDD33</text>
<text x="173.2" y="95.2">VDD33</text>
<text x="113.3" y="99.1">VDD33</text>
<text x="110.4" y="102.7">SPI_SCK</text>
<text x="110.4" y="106.6">SPI_MOSI</text>
<text x="110.4" y="104.6">SPI_MISO</text>
<text x="172.2" y="106.6">USART1_TX</text>
<text x="172.2" y="104.6">USART1_RX</text>
<text x="108.5" y="112.4">FLASH_CS</text>
<text x="110.4" y="108.5">SPI_NSS</text>
<text x="173.2" y="110.4">FILTER_CTRL0</text>
<text x="173.2" y="112.4">FILTER_CTRL1</text>
<text x="195.4" y="108.7">BEEP</text>
<text x="110.4" y="116.4">BOOT1</text>
<text x="173.2" y="116.2">FILTER_CTRL3</text>
<text x="173.2" y="114.3">FILTER_CTRL2</text>
<text x="173.2" y="118.2">FILTER_CTRL4</text>
<text x="110.4" y="124.2">VDD33</text>
<text x="110.4" y="120.1">FLASH_WP</text>
<text x="173.2" y="124">FILTER_CTRL7</text>
<text x="173.2" y="122">FILTER_CTRL6</text>
<text x="173.2" y="120.1">FILTER_CTRL5</text>
<text x="195.6" y="123.7">FILTER_CTRL[7..0]</text>
<text x="87.2" y="141.5">VDD33</text>
<text x="105.6" y="144.4">BOOT1</text>
</g>
<g font-size="1.7" fill="#004080">
<text x="228.7" y="20.1">/CS</text>
<text x="228.7" y="22.1">DO(IO1)</text>
<text x="236.8" y="22.1">/HOLD(IO3)</text>
<text x="242.4" y="20.1">VCC</text>
<text x="228.7" y="24">/WP(IO2)</text>
<text x="228.7" y="25.9">GND</text>
<text x="240.5" y="25.9">DI(IO0)</text>
<text x="242.7" y="24">CLK</text>
<text x="126.4" y="63.5">VLCD</text>
<text x="126.4" y="65.5">PC13/WKUP2</text>
<text x="159.4" y="63.5">VDD_3</text>
<text x="159.7" y="65.5">VSS_3</text>
<text x="126.4" y="67.4">PC14/OSC32_IN</text>
<text x="126.4" y="69.3">PC15/OSC32_OUT</text>
<text x="126.4" y="71.3">PH0/OSC_IN</text>
<text x="159.1" y="71.3">BOOT0</text>
<text x="161.8" y="69.3">PB8</text>
<text x="161.8" y="67.4">PB9</text>
<text x="126.4" y="73.2">PH1/OSC_OUT</text>
<text x="126.4" y="75.1">NRST</text>
<text x="126.4" y="77.1">PC0</text>
<text x="161.8" y="77.1">PB5</text>
<text x="161.8" y="75.1">PB6</text>
<text x="161.8" y="73.2">PB7</text>
<text x="126.4" y="79">PC1</text>
<text x="126.4" y="80.9">PC2</text>
<text x="126.4" y="82.8">PC3</text>
<text x="161.7" y="82.8">PD2</text>
<text x="161.8" y="80.9">PB3</text>
<text x="161.8" y="79">PB4</text>
<text x="126.4" y="84.8">VSSA</text>
<text x="126.4" y="86.7">VDDA</text>
<text x="126.4" y="88.6">PA0/WKUP1</text>
<text x="160.7" y="88.6">PC10</text>
<text x="160.7" y="86.7">PC11</text>
<text x="160.7" y="84.8">PC12</text>
<text x="126.4" y="90.6">PA1</text>
<text x="126.4" y="92.5">PA2</text>
<text x="154.1" y="92.5">PA14/SWCLK</text>
<text x="160.8" y="90.6">PA15</text>
<text x="126.4" y="96.4">PA3</text>
<text x="126.4" y="98.3">VSS_4</text>
<text x="126.4" y="100.2">VDD_4</text>
<text x="156.2" y="100.2">PA13/SWD</text>
<text x="159.4" y="96.4">VDD_2</text>
<text x="159.7" y="98.3">VSS_2</text>
<text x="126.4" y="102.2">PA4</text>
<text x="126.4" y="104.1">PA5</text>
<text x="126.4" y="106">PA6</text>
<text x="126.4" y="107.9">PA7</text>
<text x="160.8" y="106">PA10</text>
<text x="160.8" y="104.1">PA11</text>
<text x="160.8" y="102.2">PA12</text>
<text x="161.8" y="107.9">PA9</text>
<text x="126.4" y="109.9">PC4</text>
<text x="126.4" y="111.8">PC5</text>
<text x="126.4" y="113.8">PB0</text>
<text x="161.7" y="113.8">PC8</text>
<text x="161.7" y="111.8">PC9</text>
<text x="161.8" y="109.9">PA8</text>
<text x="126.4" y="115.7">PB1</text>
<text x="126.4" y="117.6">PB2/BOOT1</text>
<text x="126.4" y="119.5">PB10</text>
<text x="160.8" y="119.5">PB15</text>
<text x="161.7" y="117.6">PC6</text>
<text x="161.7" y="115.7">PC7</text>
<text x="126.4" y="121.5">PB11</text>
<text x="126.4" y="123.4">VSS_1</text>
<text x="126.4" y="125.3">VDD_1</text>
<text x="160.8" y="125.3">PB12</text>
<text x="160.8" y="123.4">PB13</text>
<text x="160.8" y="121.5">PB14</text>
</g>
<g font-size="1.7" fill="#00f">
<text x="256.1" y="81.4">DBG_SWCLK</text>
<text x="256.1" y="79.5">DBG_SWDATA</text>
<text x="172.2" y="91.1">DBG_SWCLK</text>
<text x="172.2" y="98.8">DBG_SWDATA</text>
</g>
<g font-size="1.4">
<text x="30.9" y="1.4">5</text>
<text x="88.8" y="1.4">4</text>
<text x="146.7" y="1.4">3</text>
<text x="204.6" y="1.4">2</text>
<text x="262.6" y="1.4">1</text>
<text x=".5" y="26.1">D</text>
<text x="292" y="26.1">D</text>
<text x=".5" y="71.9">C</text>
<text x="292" y="71.9">C</text>
<text x=".5" y="117.8">B</text>
<text x="292" y="117.8">B</text>
<text x=".5" y="163.6">A</text>
<text x="292" y="163.6">A</text>
<text x="30.9" y="186.8">5</text>
<text x="88.8" y="186.8">4</text>
<text x="146.7" y="186.8">3</text>
<text x="204.6" y="186.8">2</text>
<text x="262.6" y="186.8">1</text>
</g>
</svg>
